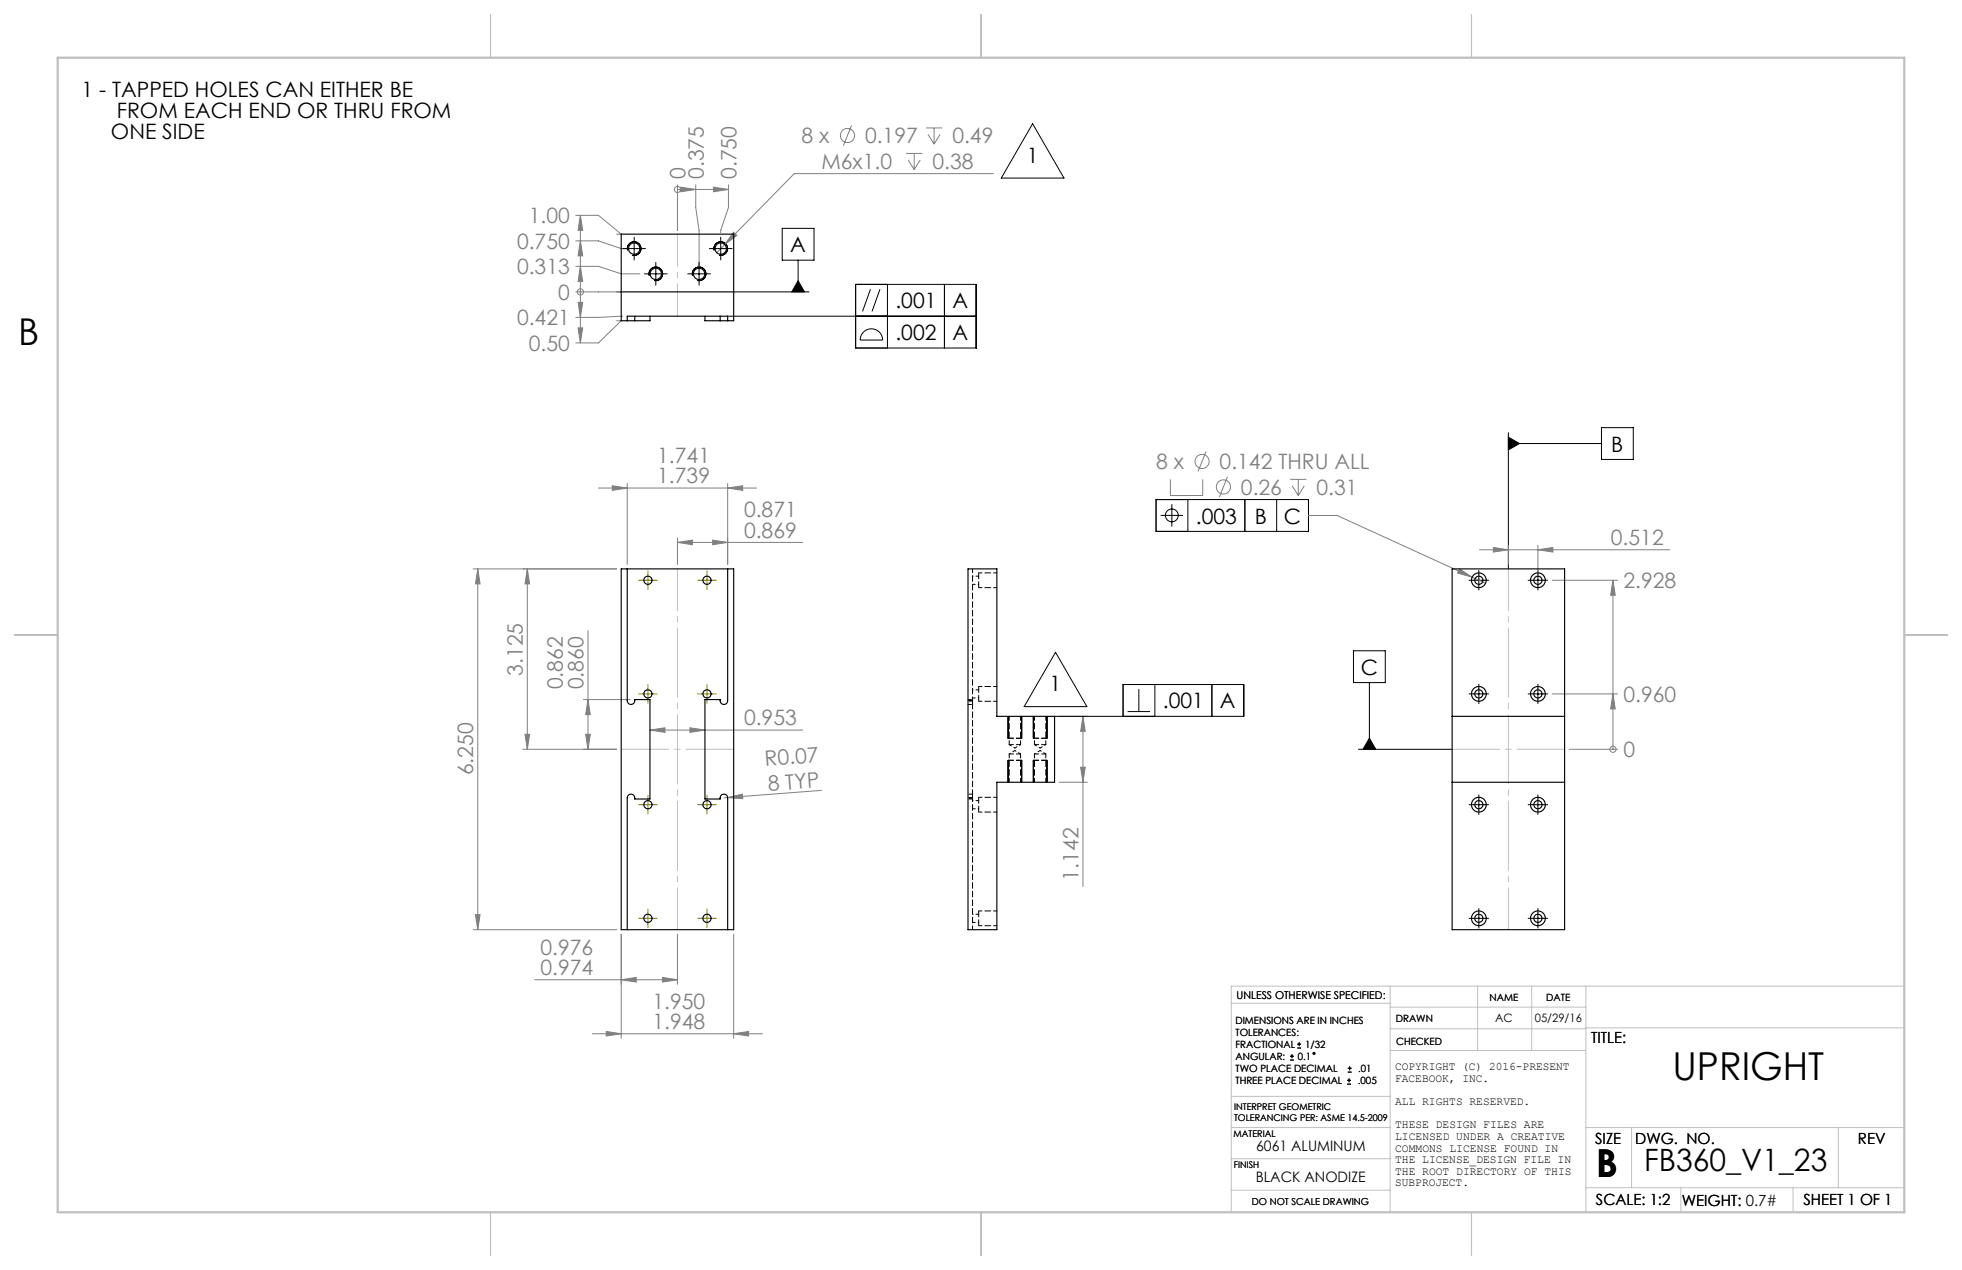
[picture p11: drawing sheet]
<svg xmlns="http://www.w3.org/2000/svg" width="432mm" height="279mm" viewBox="0 0 432 279" stroke-linecap="round" stroke-linejoin="round" font-family="sans-serif">
<g fill="none" stroke="#000" stroke-width=".22">
<path d="M227.3 27.2l6.9 12h-13.8zM138.1 55.1a1.5 1.5 0 0 1 1.3-1.9 1.5 1.5 0 0 1 1.7 1.6 1.5 1.5 0 0 1-1.9 1.3M138.3 54.7h2.5M139.6 53.4v2.5M144.3 59v2.5M153.9 59v2.5M157.2 55.1a1.5 1.5 0 0 1 1.3-1.9 1.5 1.5 0 0 1 1.6 1.6 1.5 1.5 0 0 1-1.9 1.3M157.4 54.7h2.5M158.6 53.4v2.5M172.2 50.2h7v7h-7zM175.7 57.2v7M142.9 60.6a1.5 1.5 0 0 1 1.3-1.8 1.5 1.5 0 0 1 1.6 1.6 1.5 1.5 0 0 1-1.9 1.3"/>
<path d="M143.1 60.2h2.5M152.4 60.6a1.5 1.5 0 0 1 1.3-1.8 1.5 1.5 0 0 1 1.7 1.6 1.5 1.5 0 0 1-1.9 1.3M152.6 60.2h2.5M160.1 69.6h54.8M161.5 64.2h16.6M175.7 61.8l1.4 2.4h-2.8zM188.3 62.6h26.6v14h-26.6zM190 73.1a2.47 2.47 0 0 1 2.7-.6 2.47 2.47 0 0 1 1.5 2.3h-4.9a2.47 2.47 0 0 1 .7-1.7zM191.6 63.6l-1.8 4.9M193.7 63.6l-1.8 4.9M195.3 62.6v14M207.9 62.6v14"/>
<path d="M332 96.2l2.4 1.4-2.4 1.4zM332 97.6h20.5M332 95.2v30M352.5 94.1h7v7h-7zM254.4 109.9h33.6v7h-33.6zM255.4 113.4h5M257.9 110.9v5M261.4 109.9v7M274 109.9v7M281 109.9v7M324.2 127.7h2.5M325.5 126.4v2.5"/>
<path d="M337.2 127.7h2.5M338.5 126.4v2.5M221.9 157.6v4.8M224.9 157.6v4.8M227.4 157.6v4.8M230.4 157.6v4.8M232.1 157.6h41.6v-7h-26.5v7M232.3 143.5l6.9 12h-13.8zM248.2 156.5h4.9M250.6 151.6v4.9M254.2 150.6v7M266.7 150.6v7"/>
<path d="M297.9 143.2h7v7h-7zM301.4 150.2v14.6M324.2 152.7h2.5M325.5 151.4v2.5M337.2 152.7h2.5M338.5 151.4v2.5M221.9 167.3v4.8M224.9 167.3v4.8M227.4 167.3v4.8M230.4 167.3v4.8M299 164.8h20.6M301.4 162.4l1.4 2.4h-2.8z"/>
<path d="M324.2 177h2.5M325.5 175.8v2.5M337.2 177h2.5M338.5 175.8v2.5M324.2 202h2.5M325.5 200.8v2.5M337.2 202h2.5M338.5 200.8v2.5M283.9 233.2h.8M283.9 232.4h.8M284.3 232v.8M285.5 230.6h.8"/>
<path d="M285.5 229.7h.8M285.9 229.3v.8M296.5 238.5h.8M296.5 237.7h.8M296.6 235.9h.9M296.6 235h.9M296.9 237.3v.8M297 234.6v.8"/>
<circle cx="257.9" cy="113.4" r="1.41"/>
<circle cx="289.2" cy="231.7" r=".21"/>
</g>
<g fill="none" stroke="#808080" stroke-width=".22">
<path d="M187.4 27.6l-1.8 4.4M199.4 33.8h3.6M199.9 35.2l1.3 2.1M201.2 33.8v3.5M202.5 35.2l-1.3 2.1M203.8 28.1h3.5M204.2 29.6l1.4 2.1M205.6 28.1v3.6M206.9 29.6l-1.3 2.1M218.6 38.2h-43.8l-17.1 17.4M126.7 47.4h5l5 4.1h-1M126.7 53h5l5 1.7h1.9"/>
<path d="M126.7 58.6h5l5 1.6h4.1M127.7 47.4l.5 3.3h-1zM127.7 53l.5 3.3h-1zM127.7 58.6l.5 3.3h-1zM127.7 47.4v28M149.1 41.7h.1M149.1 40.7v10M149.1 41.7h11.2M149.8 41.2l3.3 .5-3.3 .5zM153.1 40.7v5l.8 5v8.5M157 41.2l3.3 .5-3.3 .5zM160.3 40.7v5l-1.7 5v.5"/>
<path d="M161.4 51.1l.8 .7-2.7 2zM126.7 64.2h10M127.2 66.5h1l-.5 3.3zM127.2 72.1h1l-.5 3.3zM127.7 64.2h.1M135.7 70.6h1l-5 4.8h-5M137 69.6l-5.3 .2h-5M265.4 99.3l-1.7 4.4M131.7 107.4h34.8M134.7 106.9l3.3 .5-3.3 .5zM138 106.4v17.8M149.1 119.3l3.3-.5v1z"/>
<path d="M149.1 118.3v5.9M149.1 119.3h27.6M156.8 118.8l3.3 .5-3.3 .5zM160.1 107.4l3.3-.5v1zM160.1 106.4v17.8M257.6 105.5v3.5h7.1v-3.5M270.1 104.9l-1.7 4.5M283.9 105.5h3.6M284.4 106.9l1.3 2.1M285.7 105.5v3.5M287.1 106.9l-1.4 2.1M287.9 113.4h6.4l32.6 14.9"/>
<path d="M332 120v4.2M338.5 120v6.7M104.1 125.2h31.6M105.1 125.2v79.3M105.1 125.2l.6 3.3h-1.1zM116.1 125.2v39.6M116.1 125.2l.5 3.3h-1.1zM129.4 138.7v26.1M321.2 125.1l2.8 1.9-3.2-.9zM325.6 121h41.9M328.7 120.4l3.3 .6-3.3 .5zM338.5 121l3.3-.6v1.1z"/>
<path d="M341.6 127.7h14.4M355 127.7l.5 3.3h-1zM355 127.7v37.1M128.4 153.9h10.3M129.4 153.9l.5 3.3h-1zM233.1 157.6h6.2M238.3 157.6l.5 3.3h-1zM238.3 157.6v37.4M341.6 152.7h14.4M355 152.7l.5 3.3h-1zM115.1 164.8h20.6M115.5 161.5h1.1l-.5 3.3z"/>
<path d="M128.9 161.5h1l-.5 3.3zM143 160.6l3.3-.5v1zM143 160.6h33.7M151.8 160.1l3.3 .5-3.3 .5zM160.1 175.5l3.3-.8 .1 1zM180.8 173.9l-21.5 1.6M233.1 172.1h6.2M237.8 168.8h1l-.5 3.3zM345.3 164.8h10.7M355 164.8h.1M104.1 204.5h31.6M104.6 201.2h1.1l-.6 3.3z"/>
<path d="M117.7 215.5h31.4M136.7 215.5l3.3-.5v1.1zM136.7 205.5v22.9M145.8 215l3.3 .5-3.3 .6zM149.1 205.5v11M161.5 205.5v22.9M130.4 227.4h37.4M133.4 226.9l3.3 .5-3.3 .5zM161.5 227.4l3.3-.5v1z"/>
<circle cx="186.5" cy="29.8" r="1.56"/>
<circle cx="149.1" cy="41.7" r=".68"/>
<circle cx="127.7" cy="64.2" r=".68"/>
<circle cx="264.6" cy="101.5" r="1.56"/>
<circle cx="269.3" cy="107.1" r="1.56"/>
<circle cx="355" cy="164.8" r=".68"/>
</g>
<g fill="none" stroke="#000" stroke-width=".22" stroke-dasharray="15.2 1.3 1.3 1.3">
<path d="M138.3 54.7h-1.2M139.6 53.4v-1.2M139.6 55.9v1.3M140.8 54.7h1.3M144.3 59v-1.3M153.9 59v-1.3M157.4 54.7h-1.3M158.6 53.4v-1.2M158.6 55.9v1.3M159.9 54.7h1.2M143.1 60.2h-1.3M144.3 61.5v1.2"/>
<path d="M145.6 60.2h1.2M152.6 60.2h-1.2M153.9 61.5v1.2M155.1 60.2h1.3M324.2 127.7h-.9M325.5 126.4v-.9M325.5 128.9v.9M326.7 127.7h.9M337.2 127.7h-.9M338.5 126.4v-.9M338.5 128.9v.9M339.7 127.7h.9"/>
<path d="M324.2 152.7h-.9M325.5 151.4v-.9M325.5 153.9v.9M326.7 152.7h.9M337.2 152.7h-.9M338.5 151.4v-.9M338.5 153.9v.9M339.7 152.7h.9M324.2 177h-.9M325.5 175.8v-.9M325.5 178.3v.9M326.7 177h.9"/>
<path d="M337.2 177h-.9M338.5 175.8v-.9M338.5 178.3v.9M339.7 177h.9M324.2 202h-.9M325.5 200.8v-.9M325.5 203.3v.9M326.7 202h.9M337.2 202h-.9M338.5 200.8v-.9M338.5 203.3v.9M339.7 202h.9"/>
</g>
<g fill="none" stroke="#808000" stroke-width=".22" stroke-dasharray="15.2 1.3 1.3 1.3">
<path d="M141.3 127.7h-.8M142.6 126.4v-.8M142.6 128.9v.8M143.8 127.7h.8M154.3 127.7h-.8M155.6 126.4v-.8M155.6 128.9v.8M156.8 127.7h.8M141.3 152.7h-.8M142.6 151.4v-.8M142.6 153.9v.8M143.8 152.7h.8"/>
<path d="M154.3 152.7h-.8M155.6 151.4v-.8M155.6 153.9v.8M156.8 152.7h.8M141.3 177h-.8M142.6 175.8v-.8M142.6 178.3v.8M143.8 177h.8M154.3 177h-.8M155.6 175.8v-.8M155.6 178.3v.8M156.8 177h.8"/>
<path d="M141.3 202h-.8M142.6 200.8v-.8M142.6 203.3v.8M143.8 202h.8M154.3 202h-.8M155.6 200.8v-.8M155.6 203.3v.8M156.8 202h.8"/>
</g>
<g fill="none" stroke="#808000" stroke-width=".22">
<path d="M141.3 127.7h2.5M142.6 126.4v2.5M154.3 127.7h2.5M155.6 126.4v2.5M141.3 152.7h2.5M142.6 151.4v2.5M154.3 152.7h2.5M155.6 151.4v2.5M141.3 177h2.5M142.6 175.8v2.5M154.3 177h2.5M155.6 175.8v2.5"/>
<path d="M141.3 202h2.5M142.6 200.8v2.5M154.3 202h2.5M155.6 200.8v2.5"/>
</g>
<path d="M136.7 164.8h24.8M319.6 164.8h24.7" fill="none" stroke="#c0c0c0" stroke-width=".22" stroke-dasharray="15.2 1.3 1.3 1.3" stroke-dashoffset="4.8"/>
<path d="M149.1 125.2v79.3M332 125.2v79.3" fill="none" stroke="#c0c0c0" stroke-width=".22" stroke-dasharray="15.2 1.3 1.3 1.3" stroke-dashoffset="6"/>
<path d="M149.1 51.5v18.1" fill="none" stroke="#c0c0c0" stroke-width=".22" stroke-dasharray="15.2 1.3 1.3 1.3" stroke-dashoffset="8.1"/>
<g fill="none" stroke="#c0c0c0" stroke-width=".22">
<path d="M305.9 217v49.7M325.2 217v14.1M337.1 217v14.1M349 217v49.7M419.1 217h-148.1v49.7M271 220.7h34.9M305.9 231.1h43.1M305.9 226.3h43.1M305.9 221.6h43.1M349 226.1h70.1M271 248.1h35.1M271 254.9h34.9"/>
<path d="M271 241.2h35.1M349 248.1h70.1M359.1 248.1v13.2M404.6 248.1v13.2M271 261.8h34.9M349 261.3h70.1M369.9 261.3v5.4M394.6 261.3v5.4"/>
</g>
<path d="M107.9 3.2v9.5M215.9 3.2v9.5M323.8 3.2v9.5M3.2 139.7h9.5M419.1 139.7h9.5M107.9 266.7v9.5M215.9 266.7v9.5M323.8 266.7v9.5" fill="none" stroke="#c0c0c0" stroke-width=".25"/>
<path d="M12.7 12.7h406.4v254h-406.4z" fill="none" stroke="#c0c0c0" stroke-width=".5"/>
<path d="M221.9 162.4h3M224.9 167.3h-3M227.4 162.4h3M230.4 167.3h-3" fill="none" stroke="#000" stroke-width=".22" stroke-dasharray="1.3 .6" stroke-dashoffset=".1"/>
<path d="M332 96.2l2.4 1.4-2.4 1.4zM301.4 162.4l1.4 2.4h-2.8z" fill="#000"/>
<g fill="#808080">
<path d="M160.1 175.5l3.3-.8 .1 1z"/>
<path d="M145.8 215l3.3 .5-3.3 .6zM136.7 215.5l3.3-.5v1.1zM355 152.7l.5 3.3h-1zM355 127.7l.5 3.3h-1zM338.5 121l3.3-.6v1.1zM328.7 120.4l3.3 .6-3.3 .5z"/>
<path d="M149.1 119.3l3.3-.5v1zM156.8 118.8l3.3 .5-3.3 .5zM127.7 47.4l.5 3.3h-1zM127.7 53l.5 3.3h-1zM127.7 58.6l.5 3.3h-1zM127.2 66.5h1l-.5 3.3zM127.2 72.1h1l-.5 3.3z"/>
<path d="M128.9 161.5h1l-.5 3.3zM129.4 153.9l.5 3.3h-1zM115.5 161.5h1.1l-.5 3.3zM116.1 125.2l.5 3.3h-1.1z"/>
<path d="M149.8 41.2l3.3 .5-3.3 .5zM157 41.2l3.3 .5-3.3 .5z"/>
<path d="M133.4 226.9l3.3 .5-3.3 .5zM161.5 227.4l3.3-.5v1zM161.4 51.1l-1.9 2.7 2.7-2zM321.2 125.1l-.4 1 3.2 .9z"/>
<path d="M143 160.6l3.3-.5v1zM151.8 160.1l3.3 .5-3.3 .5z"/>
<path d="M134.7 106.9l3.3 .5-3.3 .5zM160.1 107.4l3.3-.5v1z"/>
<path d="M105.1 125.2l.6 3.3h-1.1zM104.6 201.2h1.1l-.6 3.3zM238.3 157.6l.5 3.3h-1zM237.8 168.8h1l-.5 3.3z"/>
</g>
<path d="M175.7 61.8l1.4 2.4h-2.8z" fill="#000"/>
<g fill="none" stroke="#000" stroke-width=".25">
<path d="M136.7 64.2h24.8M138 70.6h1.7M138 70.6v-1h22.1v1M138 70.6h-1.3v-19.1h24.8v19.1h-1.4M139.7 69.6v1M143 69.6v1h-3.3M155.1 69.6v1h3.4M158.5 70.6h1.6M158.5 69.6v1M136.7 125.2h24.8v79.3h-24.8zM138 125.2v29a.84 .84 0 0 0 1 .8 .84 .84 0 0 0 .7-1.1h3.3v21.9h-3.3a.84 .84 0 0 0-.7-1.1 .84 .84 0 0 0-1 .8v29M160.1 125.2v29a.84 .84 0 0 1-.9 .8 .84 .84 0 0 1-.7-1.1h-3.4v21.9h3.4a.84 .84 0 0 1 .7-1.1 .84 .84 0 0 1 .9 .8v29"/>
<path d="M213 125.2h6.4v32.4h12.7v14.5h-12.7v32.4h-6.4zM319.6 125.2h24.7v79.3h-24.7zM319.6 157.6h24.7M319.6 172.1h24.7"/>
<circle cx="139.6" cy="54.7" r="1.25"/>
<circle cx="158.6" cy="54.7" r="1.25"/>
<circle cx="144.3" cy="60.2" r="1.25"/>
<circle cx="153.9" cy="60.2" r="1.25"/>
<circle cx="142.6" cy="127.7" r=".9"/>
<circle cx="155.6" cy="127.7" r=".9"/>
<circle cx="325.5" cy="127.7" r=".9"/>
<circle cx="325.5" cy="127.7" r="1.62"/>
<circle cx="338.5" cy="127.7" r=".9"/>
<circle cx="338.5" cy="127.7" r="1.63"/>
<circle cx="142.6" cy="152.7" r=".9"/>
<circle cx="155.6" cy="152.7" r=".9"/>
<circle cx="325.5" cy="152.7" r="1.62"/>
<circle cx="325.5" cy="152.7" r=".9"/>
<circle cx="338.5" cy="152.7" r=".9"/>
<circle cx="338.5" cy="152.7" r="1.63"/>
<circle cx="142.6" cy="177" r=".9"/>
<circle cx="155.6" cy="177" r=".9"/>
<circle cx="325.5" cy="177" r="1.63"/>
<circle cx="325.5" cy="177" r=".9"/>
<circle cx="338.5" cy="177" r=".9"/>
<circle cx="338.5" cy="177" r="1.63"/>
<circle cx="142.6" cy="202" r=".9"/>
<circle cx="155.6" cy="202" r=".9"/>
<circle cx="325.5" cy="202" r="1.63"/>
<circle cx="325.5" cy="202" r=".9"/>
<circle cx="338.5" cy="202" r=".9"/>
<circle cx="338.5" cy="202" r="1.63"/>
</g>
<g fill="none" stroke="#000" stroke-width=".22" stroke-dasharray="1.3 .6" stroke-dashoffset=".5">
<path d="M215.4 129.3h4M219.4 126h-4M213 153.9h1M213 155h1M214 154.2h-1M215.4 154.3h4M219.4 151h-4M214 175.5h-1M214 175.8h-1M214 174.7h-1M215.4 178.7h4M219.4 175.4h-4"/>
<path d="M215.4 203.7h4M219.4 200.4h-4"/>
</g>
<path d="M214 154.2v.8M214 154.2v-29M222.1 157.6v6.2M227.7 157.6v6.2M214 174.7v.8M222.1 165.9v6.2M224.6 163.8v-6.2M224.6 172.1v-6.2M227.7 165.9v6.2M230.2 163.8v-6.2M230.2 172.1v-6.2M214 204.5v-29" fill="none" stroke="#000" stroke-width=".22" stroke-dasharray="1.3 .6" stroke-dashoffset=".4"/>
<path d="M214 174.7v-19.7M222.1 163.8h2.5M224.6 165.9h-2.5M227.7 163.8h2.5M230.2 165.9h-2.5" fill="none" stroke="#000" stroke-width=".22" stroke-dasharray="1.3 .6" stroke-dashoffset=".3"/>
<path d="M215.4 126v3.3M215.4 151v3.3M215.4 175.4v3.3M215.4 200.4v3.3" fill="none" stroke="#000" stroke-width=".22" stroke-dasharray="1.3 .6"/>
<g fill="none" stroke="#000" stroke-width=".22" stroke-dasharray="1.3 .6" stroke-dashoffset=".7">
<path d="M214 128.6h1.4M215.4 126.8h-1.4M214 153.6h1.4M215.4 151.8h-1.4M214 177.9h1.4M215.4 176.1h-1.4M222.1 163.8l1.3 .8M223.4 164.6l1.2-.8M223.4 165.1l-1.3 .8M224.6 165.9l-1.2-.8M227.7 163.8l1.2 .8M228.9 164.6l1.3-.8"/>
<path d="M228.9 165.1l-1.2 .8M230.2 165.9l-1.3-.8M214 202.9h1.4M215.4 201.1h-1.4"/>
</g>
<g font-size="8.5">
<text x="368.1" y="237.7">UPRIGHT</text>
<text x="351.3" y="259">B</text>
</g>
<text font-size="8.1" x="4" y="76">B</text>
<text font-size="6.8" x="361.9" y="257.6">FB360_V1_23</text>
<g font-size="4.7">
<text x="17.9" y="21.4">1 - TAPPED HOLES CAN EITHER BE</text>
<text x="25.7" y="26">FROM EACH END OR THRU FROM</text>
<text x="24.4" y="30.5">ONE SIDE</text>
<text x="226" y="35.8">1</text>
<text x="173.9" y="55.5">A</text>
<text x="197.1" y="67.8">.001</text>
<text x="209.6" y="67.8">A</text>
<text x="197.1" y="74.8">.002</text>
<text x="209.6" y="74.8">A</text>
<text x="354.6" y="99.3">B</text>
<text x="263.2" y="115.2">.003</text>
<text x="276.1" y="115.2">B</text>
<text x="282.6" y="115.2">C</text>
<text x="299.5" y="148.4">C</text>
<text x="231" y="152.1">1</text>
<text x="255.9" y="155.9">.001</text>
<text x="268.5" y="155.9">A</text>
</g>
<g font-size="4.7" fill="#808080">
<text x="176.4" y="31.5">8 x</text>
<text x="190.4" y="31.5">0.197</text>
<text x="209.6" y="31.5">0.49</text>
<text x="150.9" y="39.4" transform="rotate(-90 150.9 39.4)">0</text>
<text x="154.9" y="39.4" transform="rotate(-90 154.9 39.4)">0.375</text>
<text x="162.1" y="39.4" transform="rotate(-90 162.1 39.4)">0.750</text>
<text x="180.8" y="37.1">M6x1.0</text>
<text x="205.2" y="37.1">0.38</text>
<text x="116.4" y="49.1">1.00</text>
<text x="113.8" y="54.8">0.750</text>
<text x="113.8" y="60.4">0.313</text>
<text x="122.8" y="66">0</text>
<text x="113.8" y="71.6">0.421</text>
<text x="116.4" y="77.2">0.50</text>
<text x="144.6" y="101.8">1.741</text>
<text x="144.6" y="106.4">1.739</text>
<text x="254.4" y="103.2">8 x</text>
<text x="268.4" y="103.2">0.142 THRU ALL</text>
<text x="163.7" y="113.8">0.871</text>
<text x="273.1" y="108.8">0.26</text>
<text x="289.7" y="108.8">0.31</text>
<text x="163.7" y="118.3">0.869</text>
<text x="354.5" y="119.9">0.512</text>
<text x="357.3" y="129.4">2.928</text>
<text x="115" y="148.7" transform="rotate(-90 115 148.7)">3.125</text>
<text x="123.9" y="151.7" transform="rotate(-90 123.9 151.7)">0.862</text>
<text x="128.4" y="151.7" transform="rotate(-90 128.4 151.7)">0.860</text>
<text x="357.3" y="154.4">0.960</text>
<text x="163.7" y="159.6">0.953</text>
<text x="357.3" y="166.6">0</text>
<text x="104.1" y="170.6" transform="rotate(-90 104.1 170.6)">6.250</text>
<text x="168.4" y="168.5" transform="rotate(-4 168.4 168.5)">R0.07</text>
<text x="169.1" y="174.1" transform="rotate(-4 169.1 174.1)">8 TYP</text>
<text x="237.3" y="193.7" transform="rotate(-90 237.3 193.7)">1.142</text>
<text x="119" y="210">0.976</text>
<text x="119" y="214.5">0.974</text>
<text x="143.6" y="221.9">1.950</text>
<text x="143.6" y="226.4">1.948</text>
</g>
<g font-size="3.4">
<text x="350.2" y="229.5">TITLE:</text>
<text x="351.1" y="251.6">SIZE</text>
<text x="359.9" y="251.6">DWG. NO.</text>
<text x="408.9" y="251.7">REV</text>
<text x="351.2" y="265.2">SCALE: 1:2</text>
<text x="370.1" y="265.3">WEIGHT: 0.7#</text>
<text x="370.1" y="265.3">WEIGHT:</text>
<text x="396.9" y="265.2">SHEET 1 OF 1</text>
</g>
<g font-size="3.2">
<text x="276.5" y="253.3">6061 ALUMINUM</text>
<text x="276.4" y="260.1">BLACK ANODIZE</text>
</g>
<g font-size="2.5">
<text x="329" y="224.8">AC</text>
<text x="337.8" y="224.9">05/29/16</text>
<text x="307" y="235.5">COPYRIGHT (C) 2016-PRESENT</text>
<text x="307" y="238">FACEBOOK, INC.</text>
<text x="307" y="243.1">ALL RIGHTS RESERVED.</text>
<text x="307" y="248.2">THESE DESIGN FILES ARE</text>
<text x="307" y="250.8">LICENSED UNDER A CREATIVE</text>
<text x="307" y="253.3">COMMONS LICENSE FOUND IN</text>
<text x="307" y="255.9">THE LICENSE_DESIGN FILE IN</text>
<text x="307" y="258.5">THE ROOT DIRECTORY OF THIS</text>
<text x="307" y="261">SUBPROJECT.</text>
</g>
<text font-size="2.4" x="272.2" y="219.7">UNLESS OTHERWISE SPECIFIED:</text>
<g font-size="2.2">
<text x="327.8" y="220.1">NAME</text>
<text x="340.3" y="220.2">DATE</text>
<text x="271.9" y="225.3">DIMENSIONS ARE IN INCHES</text>
<text x="271.9" y="227.9">TOLERANCES:</text>
<text x="307.2" y="224.9">DRAWN</text>
<text x="271.9" y="230.6">FRACTIONAL</text>
<text x="271.9" y="233.2">ANGULAR:</text>
<text x="285.6" y="233.2">0.1</text>
<text x="287.2" y="230.6">1/32</text>
<text x="307.3" y="229.8">CHECKED</text>
<text x="271.9" y="235.9">TWO PLACE DECIMAL</text>
<text x="271.9" y="238.5">THREE PLACE DECIMAL</text>
<text x="298.8" y="238.5">.005</text>
<text x="298.9" y="235.9">.01</text>
</g>
<text font-size="2.1" x="275.5" y="265.1">DO NOT SCALE DRAWING</text>
<g font-size="2">
<text x="271.6" y="244.1">INTERPRET GEOMETRIC</text>
<text x="271.5" y="250.2">MATERIAL</text>
<text x="271.6" y="246.6">TOLERANCING PER: ASME 14.5-2009</text>
<text x="271.5" y="257">FINISH</text>
</g>
</svg>
